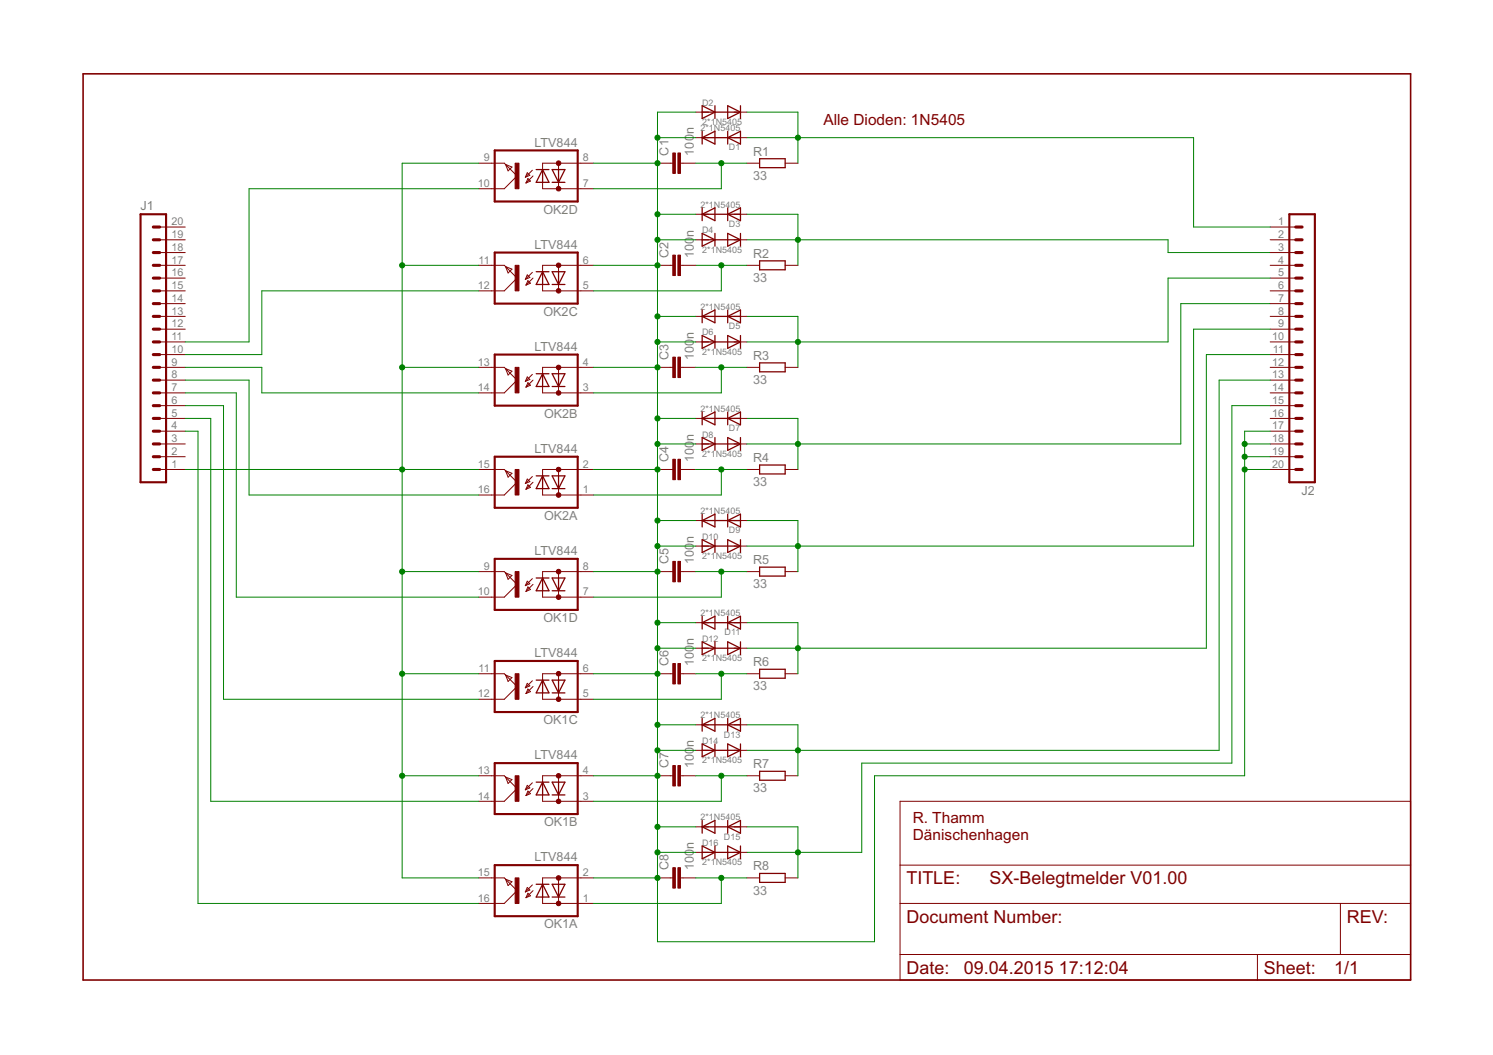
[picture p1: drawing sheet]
<svg xmlns="http://www.w3.org/2000/svg" width="297mm" height="210mm" viewBox="0 0 297 210" stroke-linecap="round" stroke-linejoin="round" font-family="sans-serif">
<path d="M16.5 14.7h264.1v180.3h-264.1z" fill="none" stroke="#800000" stroke-width=".32"/>
<g fill="none" stroke="#800000" stroke-width=".2">
<path d="M95.2 32.5h5.1l2.6 2.5-2.6 2.5h-5.1M100.6 32.7l1.3 .5-.8 .8zM104.9 34.4l.5 .5-.9 .4zM105 35.5l.5 .5-.9 .4zM105.9 33.9l-1.4 1.4M106 35l-1.4 1.4M107.9 36.3v1.2h10.2M111.1 32.5v1.2M111.1 36.3v1.2M118.1 32.5h-10.2v1.2M130.8 32.5h3.1M135.4 32.5h3"/>
<path d="M138.4 27.4h2.6M138.4 22.3h2.6M146 27.4h2.6M146 22.3h2.6M148.6 32.5h2.5M156.2 32.5h2.5M31.8 57.9h5.1M31.8 55.3h5.1M31.8 52.8h5.1M31.8 50.2h5.1M31.8 47.7h5.1M31.8 45.2h5.1"/>
<path d="M95.2 52.8h5.1l2.6 2.5-2.6 2.6h-5.1M100.6 53l1.3 .6-.8 .7zM104.9 54.7l.5 .5-.9 .4zM105 55.8l.5 .5-.9 .4zM105.9 54.2l-1.4 1.4M106 55.3l-1.4 1.4M107.9 56.6v1.3h10.2M111.1 52.8v1.3M111.1 56.6v1.3M118.1 52.8h-10.2v1.3M130.8 52.8h3.1M135.4 52.8h3"/>
<path d="M138.4 47.7h2.6M138.4 42.6h2.6M146 47.7h2.6M146 42.6h2.6M148.6 52.8h2.5M156.2 52.8h2.5M252.7 57.9h5.1M252.7 55.3h5.1M252.7 52.8h5.1M252.7 50.2h5.1M252.7 47.7h5.1M252.7 45.2h5.1"/>
<path d="M31.8 78.2h5.1M31.8 75.6h5.1M31.8 73.1h5.1M31.8 70.5h5.1M31.8 68h5.1M31.8 65.5h5.1M31.8 62.9h5.1M31.8 60.4h5.1M95.2 73.1h5.1l2.6 2.5-2.6 2.6h-5.1M100.6 73.3l1.3 .6-.8 .7zM104.9 75l.5 .5-.9 .4zM105 76.1l.5 .5-.9 .4z"/>
<path d="M105.9 74.5l-1.4 1.4M106 75.6l-1.4 1.4M107.9 76.9v1.3h10.2M111.1 73.1v1.3M111.1 76.9v1.3M118.1 73.1h-10.2v1.3M130.8 73.1h3.1M135.4 73.1h3M138.4 68h2.6M138.4 62.9h2.6M146 68h2.6M146 62.9h2.6"/>
<path d="M148.6 73.1h2.5M156.2 73.1h2.5M252.7 78.2h5.1M252.7 75.6h5.1M252.7 73.1h5.1M252.7 70.5h5.1M252.7 68h5.1M252.7 65.5h5.1M252.7 62.9h5.1M252.7 60.4h5.1M31.8 93.4h5.1M31.8 90.9h5.1"/>
<path d="M31.8 88.3h5.1M31.8 85.8h5.1M31.8 83.2h5.1M31.8 80.7h5.1M95.2 93.4h5.1l.3 .3M100.6 93.7l2.3 2.2-2.6 2.6h-5.1M100.6 93.7l1.3 .5-.8 .7zM104.9 95.3l.5 .5-.9 .4zM105 96.5l.5 .5-.9 .3zM105.9 94.8l-1.4 1.4M106 95.9l-1.4 1.4M107.9 97.2v1.3h10.2"/>
<path d="M111.1 93.4v1.3M111.1 97.2v1.3M118.1 93.4h-10.2v1.3M130.8 93.4h3.1M135.4 93.4h3M138.4 88.3h2.6M138.4 83.2h2.6M146 88.3h2.6M146 83.2h2.6M148.6 93.4h2.5M156.2 93.4h2.5M252.7 93.4h5.1"/>
<path d="M252.7 90.9h5.1M252.7 88.3h5.1M252.7 85.8h5.1M252.7 83.2h5.1M252.7 80.7h5.1M95.2 113.7h5.1l2.6 2.6-2.6 2.5h-5.1M100.6 114l1.3 .5-.8 .8zM104.9 115.6l.5 .5-.9 .4zM105 116.8l.5 .5-.9 .4zM105.9 115.1l-1.4 1.4M106 116.3l-1.4 1.4M107.9 117.5v1.3h10.2"/>
<path d="M111.1 113.7v1.3M111.1 117.5v1.3M118.1 113.7h-10.2v1.3M130.8 113.7h3.1M135.4 113.7h3M138.4 103.6h2.6M138.4 108.6h2.6M146 103.6h2.6M146 108.6h2.6M148.6 113.7h2.5M156.2 113.7h2.5M95.2 134h5.1l2.6 2.6-2.6 2.5h-5.1"/>
<path d="M100.6 134.3l1.3 .5-.8 .8zM104.9 136l.5 .5-.9 .3zM105 137.1l.5 .5-.9 .4zM105.9 135.4l-1.4 1.4M106 136.6l-1.4 1.4M107.9 137.9v1.2h10.2M111.1 134v1.3M111.1 137.9v1.2M118.1 134h-10.2v1.3M130.8 134h3.1M135.4 134h3M138.4 123.9h2.6"/>
<path d="M138.4 129h2.6M146 123.9h2.6M146 129h2.6M148.6 134h2.5M156.2 134h2.5M95.2 154.3h5.1l2.6 2.6-2.6 2.5h-5.1M100.6 154.6l1.3 .5-.8 .8zM104.9 156.3l.5 .5-.9 .3zM105 157.4l.5 .5-.9 .4zM105.9 155.7l-1.4 1.4M106 156.9l-1.4 1.4M107.9 158.2v1.2h10.2"/>
<path d="M111.1 154.3v1.3M111.1 158.2v1.2M118.1 154.3h-10.2v1.3M130.8 154.3h3.1M135.4 154.3h3M138.4 144.2h2.6M138.4 149.3h2.6M146 144.2h2.6M146 149.3h2.6M148.6 154.3h2.5M156.2 154.3h2.5M179.1 159.4h101.5v35.6h-101.5z"/>
<path d="M95.2 174.7h5.1l2.6 2.5-2.6 2.5h-5.1M100.6 174.9l1.3 .5-.8 .8zM104.9 176.6l.5 .5-.9 .4zM105 177.7l.5 .5-.9 .4zM105.9 176.1l-1.4 1.4M106 177.2l-1.4 1.4M107.9 178.5v1.2h10.2M111.1 174.7v1.2M111.1 178.5v1.2M118.1 174.7h-10.2v1.2M130.8 174.7h3.1M135.4 174.7h3"/>
<path d="M138.4 164.5h2.6M138.4 169.6h2.6M146 164.5h2.6M146 169.6h2.6M148.6 174.7h2.5M156.2 174.7h2.5M179.1 179.7h101.5M179.1 172.1h101.5M266.7 179.7v10.2M179.1 189.9h101.5M250.2 189.9v5.1"/>
</g>
<path d="M98.4 29.9h16.5v10.2h-16.5zM28 42.6h5v53.3h-5zM98.4 50.2h16.5v10.2h-16.5zM256.5 42.6h5.1v53.3h-5.1zM98.4 70.5h16.5v10.2h-16.5zM98.4 90.9h16.5v10.1h-16.5zM98.4 111.2h16.5v10.1h-16.5zM98.4 131.5h16.5v10.2h-16.5zM98.4 151.8h16.5v10.2h-16.5zM98.4 172.1h16.5v10.2h-16.5z" fill="none" stroke="#800000" stroke-width=".42"/>
<g fill="none" stroke="#800000" stroke-width=".61">
<path d="M30.5 55.3h1.3M30.5 57.9h1.3M30.5 50.2h1.3M30.5 52.8h1.3M30.5 45.2h1.3M30.5 47.7h1.3M257.8 55.3h1.3M257.8 57.9h1.3M257.8 50.2h1.3M257.8 52.8h1.3M257.8 45.2h1.3M257.8 47.7h1.3"/>
<path d="M30.5 75.6h1.3M30.5 78.2h1.3M30.5 70.5h1.3M30.5 73.1h1.3M30.5 62.9h1.3M30.5 65.5h1.3M30.5 68h1.3M30.5 60.4h1.3M257.8 75.6h1.3M257.8 78.2h1.3M257.8 70.5h1.3M257.8 73.1h1.3"/>
<path d="M257.8 62.9h1.3M257.8 65.5h1.3M257.8 68h1.3M257.8 60.4h1.3M30.5 88.3h1.3M30.5 90.9h1.3M30.5 93.4h1.3M30.5 83.2h1.3M30.5 85.8h1.3M30.5 80.7h1.3M257.8 88.3h1.3M257.8 90.9h1.3"/>
<path d="M257.8 93.4h1.3M257.8 83.2h1.3M257.8 85.8h1.3M257.8 80.7h1.3"/>
</g>
<g fill="none" stroke="#800000" stroke-width=".25">
<path d="M106.7 33.7h2.5M107.9 33.7v2.6M107.9 33.7l1.3 2.6h-2.5zM109.9 33.7h2.5l-1.3 2.6zM109.9 36.3h2.5M111.1 33.7v2.6M139.7 27.4l2.5-1.3v2.6zM139.7 21l2.5 1.3-2.5 1.3zM139.7 26.1v2.6M139.7 27.4h7.6M139.7 22.3h7.6M142.2 21v2.6"/>
<path d="M144.8 21l2.5 1.3-2.5 1.3zM144.8 26.1v2.6M144.8 27.4l2.5-1.3v2.6zM147.3 21v2.6M151.1 31.6h5.1v1.8h-5.1zM106.7 54.1h2.5M107.9 54.1v2.5M107.9 54.1l1.3 2.5h-2.5zM109.9 54.1h2.5l-1.3 2.5zM109.9 56.6h2.5M111.1 54.1v2.5M139.7 42.6l2.5-1.2v2.5z"/>
<path d="M139.7 41.4v2.5M139.7 46.4l2.5 1.3-2.5 1.3zM139.7 42.6h7.6M139.7 47.7h7.6M142.2 46.4v2.6M144.8 41.4v2.5M144.8 46.4l2.5 1.3-2.5 1.3zM144.8 42.6l2.5-1.2v2.5zM147.3 46.4v2.6M151.1 51.9h5.1v1.8h-5.1zM106.7 74.4h2.5M107.9 74.4v2.5"/>
<path d="M107.9 74.4l1.3 2.5h-2.5zM109.9 74.4h2.5l-1.3 2.5zM109.9 76.9h2.5M111.1 74.4v2.5M139.7 62.9l2.5-1.2v2.5zM139.7 61.7v2.5M139.7 66.8l2.5 1.2-2.5 1.3zM139.7 62.9h7.6M139.7 68h7.6M142.2 66.8v2.5M144.8 61.7v2.5M144.8 66.8l2.5 1.2-2.5 1.3z"/>
<path d="M144.8 62.9l2.5-1.2v2.5zM147.3 66.8v2.5M151.1 72.2h5.1v1.8h-5.1zM106.7 94.7h2.5M107.9 94.7v2.5M107.9 94.7l1.3 2.5h-2.5zM109.9 94.7h2.5l-1.3 2.5zM109.9 97.2h2.5M111.1 94.7v2.5M139.7 83.2l2.5-1.2v2.5zM139.7 82v2.5M139.7 87.1l2.5 1.2-2.5 1.3z"/>
<path d="M139.7 83.2h7.6M139.7 88.3h7.6M142.2 87.1v2.5M144.8 82v2.5M144.8 87.1l2.5 1.2-2.5 1.3zM144.8 83.2l2.5-1.2v2.5zM147.3 87.1v2.5M151.1 92.5h5.1v1.8h-5.1zM106.7 115h2.5M107.9 115v2.5M107.9 115l1.3 2.5h-2.5zM109.9 115h2.5l-1.3 2.5z"/>
<path d="M109.9 117.5h2.5M111.1 115v2.5M139.7 103.6l2.5-1.3v2.5zM139.7 102.3v2.5M139.7 107.4l2.5 1.2-2.5 1.3zM139.7 103.6h7.6M139.7 108.6h7.6M142.2 107.4v2.5M144.8 102.3v2.5M144.8 107.4l2.5 1.2-2.5 1.3zM144.8 103.6l2.5-1.3v2.5zM147.3 107.4v2.5"/>
<path d="M151.1 112.8h5.1v1.8h-5.1zM106.7 135.3h2.5M107.9 135.3v2.6M107.9 135.3l1.3 2.6h-2.5zM109.9 135.3h2.5l-1.3 2.6zM109.9 137.9h2.5M111.1 135.3v2.6M139.7 123.9l2.5-1.3v2.6zM139.7 122.6v2.6M139.7 127.7l2.5 1.3-2.5 1.2zM139.7 123.9h7.6M139.7 129h7.6"/>
<path d="M142.2 127.7v2.5M144.8 122.6v2.6M144.8 127.7l2.5 1.3-2.5 1.2zM144.8 123.9l2.5-1.3v2.6zM147.3 127.7v2.5M151.1 133.2h5.1v1.7h-5.1zM106.7 155.6h2.5M107.9 155.6v2.6M107.9 155.6l1.3 2.6h-2.5zM109.9 155.6h2.5l-1.3 2.6zM109.9 158.2h2.5M111.1 155.6v2.6"/>
<path d="M139.7 144.2l2.5-1.3v2.6zM139.7 142.9v2.6M139.7 148l2.5 1.3-2.5 1.3zM139.7 144.2h7.6M139.7 149.3h7.6M142.2 148v2.6M144.8 142.9v2.6M144.8 148l2.5 1.3-2.5 1.3zM144.8 144.2l2.5-1.3v2.6zM147.3 148v2.6M151.1 153.5h5.1v1.7h-5.1zM106.7 175.9h2.5"/>
<path d="M107.9 175.9l1.3 2.6h-2.5zM107.9 175.9v2.6M109.9 175.9h2.5l-1.3 2.6zM109.9 178.5h2.5M111.1 175.9v2.6M139.7 164.5l2.5-1.3v2.6zM139.7 163.2v2.6M139.7 168.3l2.5 1.3-2.5 1.3zM139.7 164.5h7.6M139.7 169.6h7.6M142.2 168.3v2.6M144.8 163.2v2.6"/>
<path d="M144.8 168.3l2.5 1.3-2.5 1.3zM144.8 164.5l2.5-1.3v2.6zM147.3 168.3v2.6M151.1 173.8h5.1v1.8h-5.1z"/>
</g>
<g fill="#800000" stroke="#800000" stroke-width=".2">
<path d="M134.9 30.4h.5v4.1h-.5z"/>
<path d="M133.9 30.4h.5v4.1h-.5z"/>
<path d="M134.9 50.8h.5v4h-.5z"/>
<path d="M133.9 50.8h.5v4h-.5z"/>
<path d="M134.9 71.1h.5v4h-.5z"/>
<path d="M133.9 71.1h.5v4h-.5z"/>
<path d="M134.9 91.4h.5v4h-.5z"/>
<path d="M133.9 91.4h.5v4h-.5z"/>
<path d="M134.9 111.7h.5v4.1h-.5z"/>
<path d="M133.9 111.7h.5v4.1h-.5z"/>
<path d="M134.9 132h.5v4.1h-.5z"/>
<path d="M133.9 132h.5v4.1h-.5z"/>
<path d="M134.9 152.3h.5v4.1h-.5z"/>
<path d="M133.9 152.3h.5v4.1h-.5z"/>
<path d="M134.9 172.6h.5v4.1h-.5z"/>
<path d="M133.9 172.6h.5v4.1h-.5z"/>
<path d="M102.5 174.7h.8v5h-.8z"/>
<path d="M102.5 154.3h.8v5.1h-.8z"/>
<path d="M102.5 134h.8v5.1h-.8z"/>
<path d="M102.5 113.7h.8v5.1h-.8z"/>
<path d="M102.5 93.4h.8v5.1h-.8z"/>
<path d="M102.5 73.1h.8v5.1h-.8z"/>
<path d="M102.5 52.8h.8v5.1h-.8z"/>
<path d="M102.5 32.5h.8v5h-.8z"/>
</g>
<g fill="#800000" stroke="#800000" stroke-width=".2">
<path d="M110.9 179.3a.46 .46 0 0 1 .7 .3 .46 .46 0 0 1-.4 .6 .46 .46 0 0 1-.5-.5h.5h-.5z" fill-rule="evenodd"/>
<path d="M110.7 174.4a.46 .46 0 0 1 .8 0 .46 .46 0 0 1-.2 .7 .46 .46 0 0 1-.6-.4h.5h-.5z" fill-rule="evenodd"/>
<path d="M110.9 159a.45 .45 0 0 1 .7 .3 .45 .45 0 0 1-.4 .6 .45 .45 0 0 1-.5-.5l.5 .1-.5-.1z" fill-rule="evenodd"/>
<path d="M110.9 154a.45 .45 0 0 1 .7 .2 .45 .45 0 0 1-.4 .6 .45 .45 0 0 1-.5-.5l.5 .1-.5-.1z" fill-rule="evenodd"/>
<path d="M110.9 138.7a.45 .45 0 0 1 .7 .2 .45 .45 0 0 1-.4 .7 .45 .45 0 0 1-.5-.5h.5h-.5z" fill-rule="evenodd"/>
<path d="M110.9 133.6a.46 .46 0 0 1 .7 .3 .46 .46 0 0 1-.4 .6 .46 .46 0 0 1-.5-.5h.5h-.5z" fill-rule="evenodd"/>
<path d="M110.9 118.4a.46 .46 0 0 1 .7 .2 .46 .46 0 0 1-.4 .6 .46 .46 0 0 1-.5-.4h.5h-.5z" fill-rule="evenodd"/>
<path d="M110.9 113.3a.46 .46 0 0 1 .7 .2 .46 .46 0 0 1-.4 .7 .46 .46 0 0 1-.5-.5h.5h-.5z" fill-rule="evenodd"/>
<path d="M110.9 98.1a.46 .46 0 0 1 .7 .2 .46 .46 0 0 1-.4 .6 .46 .46 0 0 1-.5-.4h.5h-.5z" fill-rule="evenodd"/>
<path d="M110.7 93.2a.46 .46 0 0 1 .8-.1 .46 .46 0 0 1-.2 .7 .46 .46 0 0 1-.6-.4h.5h-.5z" fill-rule="evenodd"/>
<path d="M110.9 77.8a.45 .45 0 0 1 .7 .2 .45 .45 0 0 1-.4 .6 .45 .45 0 0 1-.5-.4h.5h-.5z" fill-rule="evenodd"/>
<path d="M110.9 72.7a.45 .45 0 0 1 .7 .2 .45 .45 0 0 1-.4 .6 .45 .45 0 0 1-.5-.4h.5h-.5z" fill-rule="evenodd"/>
<path d="M110.9 57.5a.45 .45 0 0 1 .7 .2 .45 .45 0 0 1-.4 .6 .45 .45 0 0 1-.5-.4h.5h-.5z" fill-rule="evenodd"/>
<path d="M110.9 52.4a.46 .46 0 0 1 .7 .2 .46 .46 0 0 1-.4 .6 .46 .46 0 0 1-.5-.4h.5h-.5z" fill-rule="evenodd"/>
<path d="M110.9 37.1a.46 .46 0 0 1 .7 .3 .46 .46 0 0 1-.4 .6 .46 .46 0 0 1-.5-.5h.5h-.5z" fill-rule="evenodd"/>
<path d="M110.9 32.1a.46 .46 0 0 1 .7 .2 .46 .46 0 0 1-.4 .6 .46 .46 0 0 1-.5-.4h.5h-.5z" fill-rule="evenodd"/>
</g>
<g fill="none" stroke="#008000" stroke-width=".2">
<path d="M95.2 32.5h-15.2v142.2h15.2M95.2 37.5h-45.6v30.5h-12.7M118.1 32.5h12.7M130.8 27.4h7.6M138.4 32.5h10.2M138.4 22.3h-7.6v165.1h43.2v-33.1h73.6v-68.5h5.1M143.5 32.5v5h-25.4M148.6 22.3h10.1v10.2M148.6 27.4h88.9v17.8h15.2M80 52.8h15.2M95.2 57.9h-43.1v12.6h-15.2M118.1 52.8h12.7"/>
<path d="M130.8 42.6h7.6M130.8 47.7h7.6M138.4 52.8h10.2M143.5 52.8v5.1h-25.4M148.6 42.6h10.1v10.2M148.6 47.7h83.8v2.5h20.3M252.7 55.3h-20.3v12.7h-83.8M36.9 73.1h15.2v5.1h43.1M36.9 78.2h10.1v40.6h48.2M36.9 75.6h12.7v22.9h45.6M80 73.1h15.2M118.1 73.1h12.7"/>
<path d="M130.8 62.9h7.6M130.8 68h7.6M138.4 73.1h10.2M143.5 73.1v5.1h-25.4M148.6 62.9h10.1v10.2M252.7 65.5h-15.2v43.1h-88.9M252.7 60.4h-17.8v27.9h-86.3M252.7 70.5h-12.7v58.5h-91.4M252.7 75.6h-10.2v73.7h-93.9M36.9 93.4h58.3M36.9 80.7h7.6v58.4h50.7M36.9 83.2h5v76.2h53.3"/>
<path d="M36.9 85.8h2.5v93.9h55.8M118.1 93.4h12.7M130.8 83.2h7.6M130.8 88.3h7.6M138.4 93.4h10.2M143.5 93.4v5.1h-25.4M148.6 83.2h10.1v10.2M247.6 93.4h5.1M247.6 88.3h5.1M247.6 90.9h5.1M252.7 80.7h-7.6v71.1h-73.7v17.8h-22.8M80 113.7h15.2"/>
<path d="M118.1 113.7h12.7M130.8 103.6h7.6M130.8 108.6h7.6M138.4 113.7h10.2M143.5 113.7v5.1h-25.4M148.6 103.6h10.1v10.1M80 134h15.2M118.1 134h12.7M130.8 123.9h7.6M130.8 129h7.6M138.4 134h10.2M143.5 134v5.1h-25.4"/>
<path d="M148.6 123.9h10.1v10.1M80 154.3h15.2M118.1 154.3h12.7M130.8 144.2h7.6M130.8 149.3h7.6M138.4 154.3h10.2M143.5 154.3v5.1h-25.4M148.6 144.2h10.1v10.1M118.1 174.7h12.7M130.8 164.5h7.6M130.8 169.6h7.6M138.4 174.7h10.2"/>
<path d="M143.5 174.7v5h-25.4M148.6 164.5h10.1v10.2"/>
</g>
<g fill="#008000" stroke="#008000" stroke-width=".2">
<circle cx="143.5" cy="32.5" r=".51"/>
<circle cx="143.5" cy="52.8" r=".51"/>
<circle cx="143.5" cy="73.1" r=".51"/>
<circle cx="143.5" cy="93.4" r=".51"/>
<circle cx="143.5" cy="113.7" r=".51"/>
<circle cx="143.5" cy="134" r=".51"/>
<circle cx="143.5" cy="154.3" r=".51"/>
<circle cx="143.5" cy="174.7" r=".51"/>
<circle cx="158.7" cy="27.4" r=".51"/>
<circle cx="158.7" cy="47.7" r=".51"/>
<circle cx="158.7" cy="68" r=".51"/>
<circle cx="158.7" cy="88.3" r=".51"/>
<circle cx="158.7" cy="108.6" r=".51"/>
<circle cx="158.7" cy="129" r=".51"/>
<circle cx="158.7" cy="149.3" r=".51"/>
<circle cx="158.7" cy="169.6" r=".51"/>
<circle cx="130.8" cy="27.4" r=".51"/>
<circle cx="130.8" cy="47.7" r=".51"/>
<circle cx="130.8" cy="32.5" r=".51"/>
<circle cx="130.8" cy="42.6" r=".51"/>
<circle cx="130.8" cy="68" r=".51"/>
<circle cx="130.8" cy="52.8" r=".51"/>
<circle cx="130.8" cy="62.9" r=".51"/>
<circle cx="130.8" cy="88.3" r=".51"/>
<circle cx="130.8" cy="73.1" r=".51"/>
<circle cx="130.8" cy="83.2" r=".51"/>
<circle cx="130.8" cy="108.6" r=".51"/>
<circle cx="130.8" cy="93.4" r=".51"/>
<circle cx="130.8" cy="103.6" r=".51"/>
<circle cx="130.8" cy="129" r=".51"/>
<circle cx="130.8" cy="113.7" r=".51"/>
<circle cx="130.8" cy="123.9" r=".51"/>
<circle cx="130.8" cy="149.3" r=".51"/>
<circle cx="130.8" cy="134" r=".51"/>
<circle cx="130.8" cy="144.2" r=".51"/>
<circle cx="130.8" cy="169.6" r=".51"/>
<circle cx="130.8" cy="154.3" r=".51"/>
<circle cx="130.8" cy="164.5" r=".51"/>
<circle cx="130.8" cy="174.7" r=".51"/>
<circle cx="247.6" cy="90.9" r=".51"/>
<circle cx="247.6" cy="88.3" r=".51"/>
<circle cx="247.6" cy="93.4" r=".51"/>
<circle cx="80" cy="52.8" r=".51"/>
<circle cx="80" cy="73.1" r=".51"/>
<circle cx="80" cy="93.4" r=".51"/>
<circle cx="80" cy="113.7" r=".51"/>
<circle cx="80" cy="134" r=".51"/>
<circle cx="80" cy="154.3" r=".51"/>
</g>
<g font-size="4" fill="#800000">
<text x="180.3" y="175.9">TITLE:</text>
<text x="196.8" y="175.9">SX-Belegtmelder V01.00</text>
<text x="180.3" y="183.6">Document Number:</text>
<text x="267.9" y="183.6">REV:</text>
<text x="180.3" y="193.7">Date:</text>
<text x="191.8" y="193.7">09.04.2015</text>
<text x="210.7" y="193.7">17:12:04</text>
<text x="251.4" y="193.7">Sheet:</text>
<text x="265.4" y="193.7">1/1</text>
</g>
<g font-size="3.4" fill="#800000">
<text x="163.8" y="24.9">Alle Dioden: 1N5405</text>
<text x="181.6" y="163.8">R. Thamm</text>
<text x="181.6" y="167.1">Dänischenhagen</text>
</g>
<g font-size="2.8" fill="#808080">
<text x="106.3" y="29.2">LTV844</text>
<text x="138" y="26.8" transform="rotate(-90 138 26.8)">n</text>
<text x="133" y="30.9" transform="rotate(-90 133 30.9)">C1</text>
<text x="138" y="30.9" transform="rotate(-90 138 30.9)">100</text>
<text x="149.9" y="35.8">33</text>
<text x="149.9" y="31">R1</text>
<text x="28" y="41.9">J1</text>
<text x="108.1" y="42.5">OK2D</text>
<text x="138" y="47.1" transform="rotate(-90 138 47.1)">n</text>
<text x="106.3" y="49.5">LTV844</text>
<text x="133" y="51.3" transform="rotate(-90 133 51.3)">C2</text>
<text x="138" y="51.3" transform="rotate(-90 138 51.3)">100</text>
<text x="149.9" y="51.3">R2</text>
<text x="149.9" y="56.1">33</text>
<text x="108.1" y="62.8">OK2C</text>
<text x="106.3" y="69.8">LTV844</text>
<text x="133" y="71.6" transform="rotate(-90 133 71.6)">C3</text>
<text x="138" y="71.6" transform="rotate(-90 138 71.6)">100</text>
<text x="138" y="67.4" transform="rotate(-90 138 67.4)">n</text>
<text x="149.9" y="71.6">R3</text>
<text x="149.9" y="76.4">33</text>
<text x="108.3" y="83.1">OK2B</text>
<text x="138" y="87.7" transform="rotate(-90 138 87.7)">n</text>
<text x="106.3" y="90.1">LTV844</text>
<text x="133" y="91.9" transform="rotate(-90 133 91.9)">C4</text>
<text x="138" y="91.9" transform="rotate(-90 138 91.9)">100</text>
<text x="149.9" y="91.9">R4</text>
<text x="149.9" y="96.7">33</text>
<text x="259" y="98.5">J2</text>
<text x="108.3" y="103.4">OK2A</text>
<text x="106.3" y="110.4">LTV844</text>
<text x="133" y="112.2" transform="rotate(-90 133 112.2)">C5</text>
<text x="138" y="112.2" transform="rotate(-90 138 112.2)">100</text>
<text x="138" y="108" transform="rotate(-90 138 108)">n</text>
<text x="149.9" y="112.2">R5</text>
<text x="149.9" y="117">33</text>
<text x="108.1" y="123.8">OK1D</text>
<text x="106.3" y="130.7">LTV844</text>
<text x="138" y="128.3" transform="rotate(-90 138 128.3)">n</text>
<text x="133" y="132.5" transform="rotate(-90 133 132.5)">C6</text>
<text x="138" y="132.5" transform="rotate(-90 138 132.5)">100</text>
<text x="149.9" y="137.3">33</text>
<text x="149.9" y="132.5">R6</text>
<text x="108.1" y="144.1">OK1C</text>
<text x="138" y="148.6" transform="rotate(-90 138 148.6)">n</text>
<text x="106.3" y="151.1">LTV844</text>
<text x="133" y="152.8" transform="rotate(-90 133 152.8)">C7</text>
<text x="138" y="152.8" transform="rotate(-90 138 152.8)">100</text>
<text x="149.9" y="152.9">R7</text>
<text x="149.9" y="157.7">33</text>
<text x="108.3" y="164.4">OK1B</text>
<text x="106.3" y="171.4">LTV844</text>
<text x="133" y="173.1" transform="rotate(-90 133 173.1)">C8</text>
<text x="138" y="173.1" transform="rotate(-90 138 173.1)">100</text>
<text x="138" y="169" transform="rotate(-90 138 169)">n</text>
<text x="149.9" y="173.2">R8</text>
<text x="149.9" y="178">33</text>
<text x="108.3" y="184.7">OK1A</text>
</g>
<g font-size="2.4" fill="#808080">
<text x="96.3" y="32.1">9</text>
<text x="115.9" y="32.1">8</text>
<text x="95.1" y="37.2">10</text>
<text x="115.9" y="37.2">7</text>
<text x="34.1" y="47.3">19</text>
<text x="34.1" y="44.8">20</text>
<text x="254.3" y="44.8">1</text>
<text x="254.3" y="47.3">2</text>
<text x="34.1" y="52.4">17</text>
<text x="34.1" y="49.9">18</text>
<text x="95.2" y="52.4">11</text>
<text x="115.9" y="52.4">6</text>
<text x="254.3" y="49.9">3</text>
<text x="254.3" y="52.4">4</text>
<text x="34.1" y="57.5">15</text>
<text x="34.1" y="55">16</text>
<text x="95.1" y="57.5">12</text>
<text x="115.9" y="57.5">5</text>
<text x="254.3" y="55">5</text>
<text x="254.3" y="57.5">6</text>
<text x="34.1" y="65.1">12</text>
<text x="34.1" y="62.6">13</text>
<text x="34.1" y="60">14</text>
<text x="254.3" y="60">7</text>
<text x="254.3" y="62.6">8</text>
<text x="254.3" y="65.1">9</text>
<text x="34.1" y="70.2">10</text>
<text x="34.1" y="67.7">11</text>
<text x="253.1" y="67.7">10</text>
<text x="253.2" y="70.2">11</text>
<text x="34.1" y="77.8">7</text>
<text x="34.1" y="75.3">8</text>
<text x="34.1" y="72.7">9</text>
<text x="95.1" y="72.7">13</text>
<text x="95.1" y="77.8">14</text>
<text x="115.9" y="77.8">3</text>
<text x="115.9" y="72.7">4</text>
<text x="253.1" y="72.7">12</text>
<text x="253.1" y="75.3">13</text>
<text x="253.1" y="77.8">14</text>
<text x="34.1" y="82.9">5</text>
<text x="34.1" y="80.4">6</text>
<text x="253.1" y="80.4">15</text>
<text x="253.1" y="82.9">16</text>
<text x="34.1" y="88">3</text>
<text x="34.1" y="85.4">4</text>
<text x="253.1" y="85.4">17</text>
<text x="253.1" y="88">18</text>
<text x="34.1" y="93.1">1</text>
<text x="34.1" y="90.5">2</text>
<text x="95.1" y="93.1">15</text>
<text x="115.9" y="93.1">2</text>
<text x="253.1" y="90.5">19</text>
<text x="253.1" y="93.1">20</text>
<text x="95.1" y="98.1">16</text>
<text x="115.9" y="98.1">1</text>
<text x="96.3" y="113.4">9</text>
<text x="115.9" y="113.4">8</text>
<text x="95.1" y="118.5">10</text>
<text x="115.9" y="118.5">7</text>
<text x="95.2" y="133.7">11</text>
<text x="115.9" y="133.7">6</text>
<text x="95.1" y="138.8">12</text>
<text x="115.9" y="138.8">5</text>
<text x="95.1" y="154">13</text>
<text x="115.9" y="154">4</text>
<text x="95.1" y="159.1">14</text>
<text x="115.9" y="159.1">3</text>
<text x="95.1" y="174.3">15</text>
<text x="95.1" y="179.4">16</text>
<text x="115.9" y="179.4">1</text>
<text x="115.9" y="174.3">2</text>
</g>
<g font-size="2" fill="#808080">
<text x="139.7" y="21">D2</text>
<text x="139.4" y="26.1">2*1N5405</text>
<text x="139.7" y="24.9">2*1N5405</text>
<text x="145" y="29.9">D1</text>
<text x="139.4" y="41.4">2*1N5405</text>
<text x="139.7" y="46.4">D4</text>
<text x="145" y="45.2">D3</text>
<text x="139.7" y="50.2">2*1N5405</text>
<text x="139.4" y="61.7">2*1N5405</text>
<text x="145" y="65.5">D5</text>
<text x="139.7" y="70.6">2*1N5405</text>
<text x="139.7" y="66.7">D6</text>
<text x="139.4" y="82">2*1N5405</text>
<text x="139.7" y="87.1">D8</text>
<text x="145" y="85.8">D7</text>
<text x="139.7" y="90.9">2*1N5405</text>
<text x="139.4" y="102.3">2*1N5405</text>
<text x="139.7" y="107.4">D10</text>
<text x="145" y="106.1">D9</text>
<text x="139.7" y="111.2">2*1N5405</text>
<text x="139.4" y="122.6">2*1N5405</text>
<text x="139.7" y="131.5">2*1N5405</text>
<text x="139.7" y="127.7">D12</text>
<text x="144.2" y="126.4">D11</text>
<text x="139.4" y="142.9">2*1N5405</text>
<text x="139.7" y="148">D14</text>
<text x="144" y="146.7">D13</text>
<text x="139.7" y="151.8">2*1N5405</text>
<text x="139.4" y="163.2">2*1N5405</text>
<text x="144" y="167.1">D15</text>
<text x="139.7" y="172.1">2*1N5405</text>
<text x="139.7" y="168.3">D16</text>
</g>
</svg>
